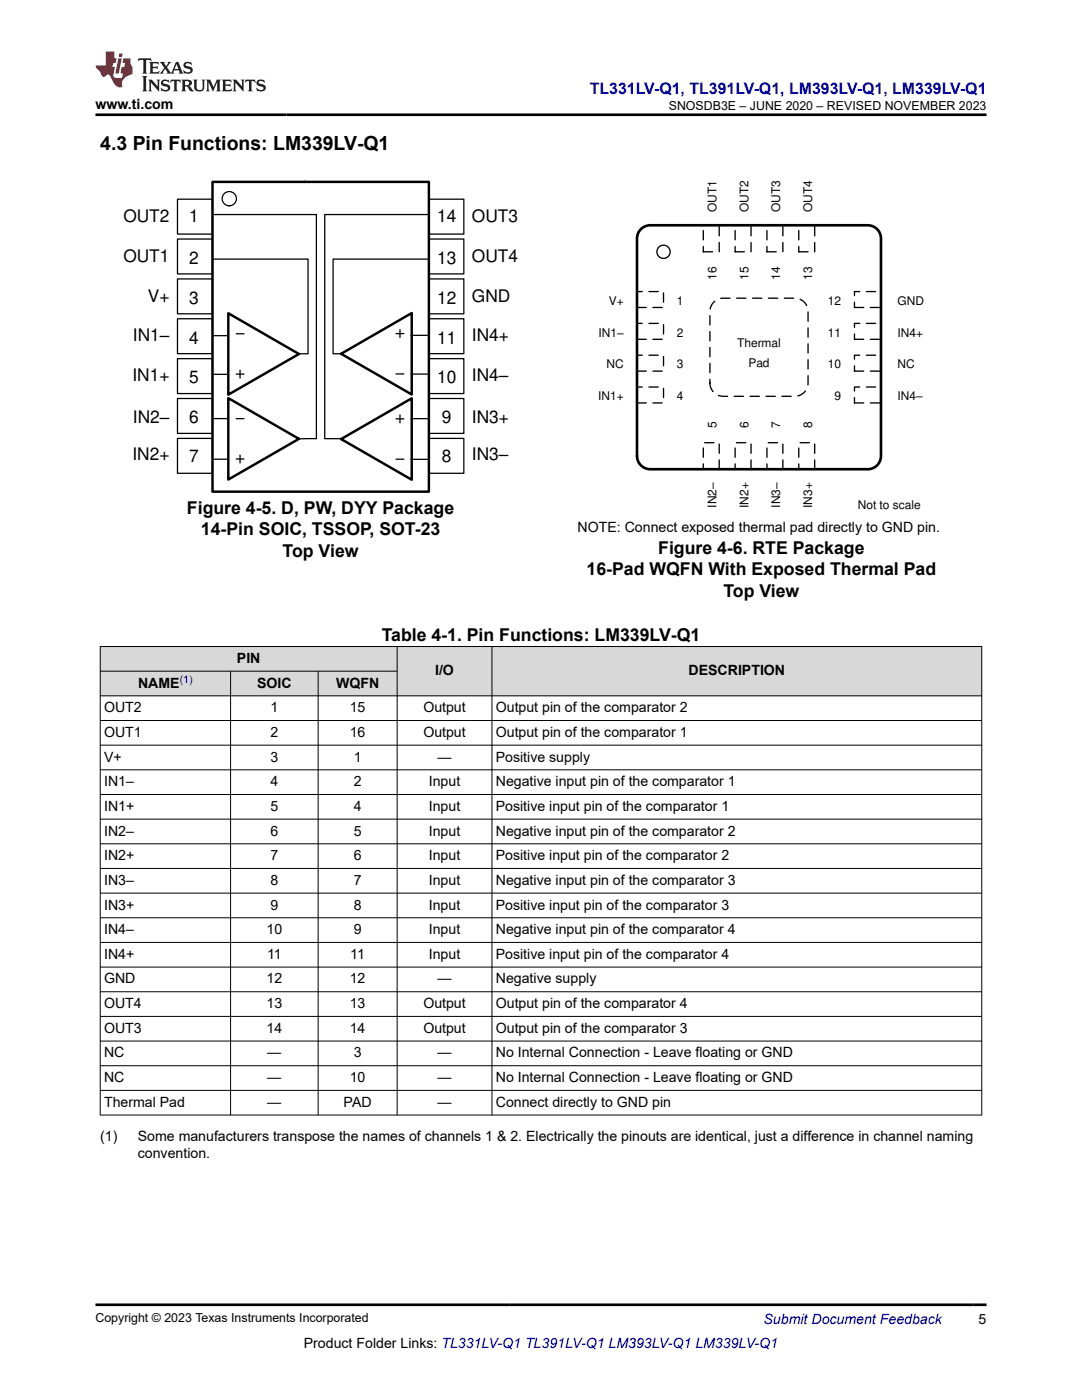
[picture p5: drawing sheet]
<svg xmlns="http://www.w3.org/2000/svg" width="216mm" height="279mm" viewBox="0 0 216 279" stroke-linecap="round" stroke-linejoin="round" font-family="sans-serif">
<path d="M42.4 36.3h43.2v61.8h-43.2zM45.6 62.5l14 8.1-14 8.2zM45.6 79.5l14 8.1-14 8.1zM68.1 70.6l14.1-8.1v16.2zM68.1 87.6l14.1-8.1v16.2z" fill="none" stroke="#000" stroke-width=".49"/>
<g fill="none" stroke="#000" stroke-width=".25">
<path d="M35.4 39.8h7v6.9h-7zM85.6 39.8h7v6.9h-7zM35.4 47.7h7v7h-7zM35.4 55.7h7v6.9h-7zM42.7 51.7h18.8v18.9h-1.6M42.7 42.8h20.4v44.7l-3.5 .1M85.4 51.7h-18.9v18.9h1.5M85.6 42.8h-20.8v44.7h3.4M85.6 47.7h7v7h-7zM85.6 55.7h7v6.9h-7zM35.4 63.6h7v7h-7zM35.4 71.6h7v6.9h-7z"/>
<path d="M35.4 79.5h7v7h-7zM42.7 67h2.6M42.7 74.7h2.7M47.1 74.7h1.6M47.1 66.6h1.6M47.9 73.9v1.6M79 66.6h1.6M79 74.6h1.6M79.8 65.8v1.6M82 74.7h3.4M82 66.9h3.4M85.6 63.6h7v7h-7z"/>
<path d="M85.6 71.6h7v6.9h-7zM85.6 79.5h7v7h-7zM35.4 87.5h7v7h-7zM42.7 83.5h2.6M42.7 91.6h2.7M47.1 83.6h1.6M47.1 91.6h1.6M47.9 90.8v1.6M79 83.6h1.6M79 91.6h1.6M79.8 82.8v1.6M82 91.7h3.4"/>
<path d="M82 83.6h3.4M85.6 87.5h7v7h-7z"/>
<circle cx="45.7" cy="39.6" r="1.43"/>
</g>
<path d="M140.3 45h3.2v5.2h-3.2z" fill-rule="evenodd" fill="#fff"/>
<path d="M140.3 45h3.2v5.2h-3.2z" fill="none" stroke="#000" stroke-width=".26" stroke-dasharray="1.9 1.3"/>
<path d="M140.3 88.4h3.2v5.2h-3.2z" fill-rule="evenodd" fill="#fff"/>
<path d="M140.3 88.4h3.2v5.2h-3.2z" fill="none" stroke="#000" stroke-width=".26" stroke-dasharray="1.9 1.3"/>
<path d="M127.1 58.2h5.3v3.2h-5.3z" fill-rule="evenodd" fill="#fff"/>
<path d="M127.1 58.2h5.3v3.2h-5.3z" fill="none" stroke="#000" stroke-width=".26" stroke-dasharray="1.9 1.3"/>
<path d="M170.5 58.2h5.3v3.2h-5.3z" fill-rule="evenodd" fill="#fff"/>
<path d="M170.5 58.2h5.3v3.2h-5.3z" fill="none" stroke="#000" stroke-width=".26" stroke-dasharray="1.9 1.3"/>
<path d="M146.7 45h3.2v5.2h-3.2z" fill-rule="evenodd" fill="#fff"/>
<path d="M146.7 45h3.2v5.2h-3.2z" fill="none" stroke="#000" stroke-width=".26" stroke-dasharray="1.9 1.3"/>
<path d="M146.7 88.4h3.2v5.2h-3.2z" fill-rule="evenodd" fill="#fff"/>
<path d="M146.7 88.4h3.2v5.2h-3.2z" fill="none" stroke="#000" stroke-width=".26" stroke-dasharray="1.9 1.3"/>
<path d="M127.1 64.5h5.3v3.2h-5.3z" fill-rule="evenodd" fill="#fff"/>
<path d="M127.1 64.5h5.3v3.2h-5.3z" fill="none" stroke="#000" stroke-width=".26" stroke-dasharray="1.9 1.3"/>
<path d="M170.5 64.5h5.3v3.2h-5.3z" fill-rule="evenodd" fill="#fff"/>
<path d="M170.5 64.5h5.3v3.2h-5.3z" fill="none" stroke="#000" stroke-width=".26" stroke-dasharray="1.9 1.3"/>
<path d="M153 45h3.2v5.2h-3.2z" fill-rule="evenodd" fill="#fff"/>
<path d="M153 45h3.2v5.2h-3.2z" fill="none" stroke="#000" stroke-width=".26" stroke-dasharray="1.9 1.3"/>
<path d="M153 88.4h3.2v5.2h-3.2z" fill-rule="evenodd" fill="#fff"/>
<path d="M153 88.4h3.2v5.2h-3.2z" fill="none" stroke="#000" stroke-width=".26" stroke-dasharray="1.9 1.3"/>
<path d="M127.1 70.9h5.3v3.2h-5.3z" fill-rule="evenodd" fill="#fff"/>
<path d="M127.1 70.9h5.3v3.2h-5.3z" fill="none" stroke="#000" stroke-width=".26" stroke-dasharray="1.9 1.3"/>
<path d="M170.5 70.9h5.3v3.2h-5.3z" fill-rule="evenodd" fill="#fff"/>
<path d="M170.5 70.9h5.3v3.2h-5.3z" fill="none" stroke="#000" stroke-width=".26" stroke-dasharray="1.9 1.3"/>
<path d="M159.4 45h3.2v5.2h-3.2z" fill-rule="evenodd" fill="#fff"/>
<path d="M159.4 45h3.2v5.2h-3.2z" fill="none" stroke="#000" stroke-width=".26" stroke-dasharray="1.9 1.3"/>
<path d="M159.4 88.4h3.2v5.2h-3.2z" fill-rule="evenodd" fill="#fff"/>
<path d="M159.4 88.4h3.2v5.2h-3.2z" fill="none" stroke="#000" stroke-width=".26" stroke-dasharray="1.9 1.3"/>
<path d="M127.1 77.2h5.3v3.2h-5.3z" fill-rule="evenodd" fill="#fff"/>
<path d="M127.1 77.2h5.3v3.2h-5.3z" fill="none" stroke="#000" stroke-width=".26" stroke-dasharray="1.9 1.3"/>
<path d="M170.5 77.2h5.3v3.2h-5.3z" fill-rule="evenodd" fill="#fff"/>
<path d="M170.5 77.2h5.3v3.2h-5.3z" fill="none" stroke="#000" stroke-width=".26" stroke-dasharray="1.9 1.3"/>
<circle cx="132.4" cy="50.2" r="1.32" fill="none" stroke="#000" stroke-width=".26"/>
<path d="M127.7 45.9a2.65 2.65 0 0 1 2.1-.9h43.3a2.65 2.65 0 0 1 2.7 2.6v43.4a2.65 2.65 0 0 1-2.7 2.6h-43.3a2.65 2.65 0 0 1-2.7-2.6v-43.4l.1-.6z" fill="none" stroke="#000" stroke-width=".53"/>
<path d="M142.2 60.5a2.65 2.65 0 0 1 2.1-1h14.3a2.65 2.65 0 0 1 2.6 2.7v14.2a2.65 2.65 0 0 1-2.6 2.7h-14.3a2.65 2.65 0 0 1-2.6-2.7v-14.2a2.63 2.63 0 0 1 .5-1.7z" fill-rule="evenodd" fill="#fff"/>
<path d="M142.2 60.5a2.65 2.65 0 0 1 2.1-1h14.3a2.65 2.65 0 0 1 2.6 2.7v14.2a2.65 2.65 0 0 1-2.6 2.7h-14.3a2.65 2.65 0 0 1-2.6-2.7v-14.2a2.63 2.63 0 0 1 .5-1.7z" fill="none" stroke="#000" stroke-width=".26" stroke-dasharray="1.9 1.3"/>
<g fill="#d8d8d8">
<path d="M20 129h175.9v4.9h-175.9z" fill-rule="evenodd"/>
<path d="M20.1 129.1h59.1v4.8h-59.1z" fill-rule="evenodd"/>
<path d="M79.3 129.1h18.8v9.7h-18.8z" fill-rule="evenodd"/>
<path d="M98.2 129.1h97.6v9.7h-97.6z" fill-rule="evenodd"/>
<path d="M20.1 134h25.8v4.8h-25.8z" fill-rule="evenodd"/>
<path d="M46.1 134h17.3v4.8h-17.3z" fill-rule="evenodd"/>
<path d="M63.5 134h15.7v4.8h-15.7z" fill-rule="evenodd"/>
</g>
<g fill="none" stroke="#000" stroke-width=".2">
<path d="M19.9 129h176.1M19.9 133.9h59.4M20 129v93.6M46 133.9v88.7M63.5 133.9v88.7M79.2 129v93.6M98.2 129v93.6M195.9 129v93.6M196 138.9h-176.1M19.9 143.8h176.1M19.9 148.7h176.1M19.9 153.6h176.1"/>
<path d="M19.9 158.6h176.1M19.9 163.5h176.1M19.9 168.4h176.1M19.9 173.3h176.1M19.9 178.2h176.1M19.9 183.2h176.1M19.9 188.1h176.1M19.9 193h176.1M19.9 197.9h176.1M19.9 202.8h176.1M19.9 207.8h176.1M19.9 212.7h176.1"/>
<path d="M19.9 217.6h176.1M19.9 222.5h176.1"/>
</g>
<path d="M27.7 11.6l-.2 .6 .5-.2h.6v.1v2.2l-.2 .4h1l-.2-.4v-2.2v-.1h.5l.5 .2-.1-.6zM29.8 12.4l.2 .3v1.6l-.2 .4h1.9l.1-.6a1.08 1.08 0 0 1-1.3 .2v-.7h.6l.4 .2v-.7l-.4 .2h-.6v-.5l.2-.2a1 1 0 0 1 1 .3l-.1-.5zM31.8 12.4l1 1.1-1 1.2h.9l-.2-.2 .4-.8 .5 .8-.2 .2h1.6l-.2-.2 .1-.5h1l.1 .5-.1 .2h.9l-.2-.4-.8-1.9h-.5l-1 2.1-.8-1.1 .9-1h-.8l.2 .2-.5 .6-.3-.6 .1-.2zM35.2 12.8l.4 1h-.8zM36.8 12.5a.65 .65 0 0 0-.2 .7 .65 .65 0 0 0 .6 .5l.7 .1 .1 .3a.79 .79 0 0 1-.7 .4 .79 .79 0 0 1-.7-.5l.1 .7 .2-.1a.93 .93 0 0 0 1.1 0 .93 .93 0 0 0 .4-.9 1.46 1.46 0 0 0-1.2-.6l-.1-.3a1.09 1.09 0 0 1 1.2 .2l-.2-.6-.1 .1-.6-.2zM28.4 15.2l.2 .4v2.2l-.2 .4h1l-.2-.4v-2.2l.2-.4zM29.6 15.9l.2 .4v1.5l-.2 .4h.8l-.3-.4v-1.3l1.7 1.8v-2l.2-.4h-.8l.2 .2 .1 1.1-1.2-1.3zM32.3 16a.65 .65 0 0 0-.2 .8 .65 .65 0 0 0 .7 .4l.6 .2 .1 .2a.79 .79 0 0 1-.7 .4 .79 .79 0 0 1-.7-.5l.1 .7 .2-.1a.93 .93 0 0 0 1.1 .1 .93 .93 0 0 0 .4-1 1.46 1.46 0 0 0-1.2-.5l-.1-.4a1.09 1.09 0 0 1 1.2 .2l-.2-.6-.1 .1-.6-.1zM34.1 15.9l-.1 .6a.63 .63 0 0 1 .7-.3l.1 1.6-.3 .4h1l-.2-.4v-1.6a.66 .66 0 0 1 .8 .3l-.1-.6zM36.2 15.9l.2 .4v1.5l-.2 .4h.9l-.2-.2v-.7h.5l.1 .2a.79 .79 0 0 0 1.2 .6l-1-.9a.61 .61 0 0 0 .6-.6 .61 .61 0 0 0-.5-.7zM36.9 16.2h.2a.47 .47 0 0 1 .5 .1 .47 .47 0 0 1 .1 .5l-.2 .1-.6 .1zM38.5 15.9l.2 .2a2.27 2.27 0 0 0 .4 2 1.04 1.04 0 0 0 1.7-.7v-1.3l.2-.2h-.8l.2 .4v1.1a.6 .6 0 0 1-.6 .6 .6 .6 0 0 1-.6-.6v-1.1l.3-.4zM41.1 15.9l.2 .4v1.5l-.2 .4h.7l-.2-.4v-1.4l.9 1.9 .8-1.9v1.4l-.2 .4h1l-.3-.4v-1.5l.3-.4h-.8l-.7 1.5-.7-1.5zM44.3 15.9l.2 .4v1.5l-.2 .4h1.9l.1-.6a1.09 1.09 0 0 1-1.3 .2v-.7h.6l.4 .2v-.6l-.4 .2h-.6v-.6l.2-.1a1.01 1.01 0 0 1 1 .3l-.1-.6zM46.4 15.9l.3 .4v1.5l-.3 .4h.8l-.2-.4v-1.3l1.6 1.8v-2l.2-.4h-.7l.2 .2v1.1l-1.2-1.3zM49 15.9l-.1 .6a.63 .63 0 0 1 .8-.3v1.6l-.3 .4h1l-.2-.4v-1.6a.66 .66 0 0 1 .8 .3l-.1-.6zM51.4 16a.65 .65 0 0 0-.2 .8 .65 .65 0 0 0 .6 .4l.6 .2 .2 .2a.79 .79 0 0 1-.8 .4 .79 .79 0 0 1-.6-.5l.1 .7 .2-.1a.93 .93 0 0 0 1 .1 .93 .93 0 0 0 .5-1 1.46 1.46 0 0 0-1.3-.5l-.1-.4a1.09 1.09 0 0 1 1.3 .2l-.2-.6-.2 .1-.5-.1z" fill="#231f20"/>
<path d="M21.1 10.3v2.7h-2.1l.1 .4 .9 1a.95 .95 0 0 0 .9 .9 .59 .59 0 0 1 .6-.4 .59 .59 0 0 1 .5 .3l.4 .8a1.59 1.59 0 0 0 2.1 1.4 1.61 1.61 0 0 1 1-2.3l1-.3-.1-1.5a1.59 1.59 0 0 1-.4-1.7h-1.4l-.2 .9h.5l-.1 .9h-.5l-.2 .9v.3l.4 .1-.2 .9h-.6a.73 .73 0 0 1-1.1-.7l.3-1.5h-.5l.2-.9h.5l.2-.9h-.5v-1.3zM23.6 11.6l-.6 3.1h.7l.6-3.1zM23.8 10.7l-.1 .6h.7l.1-.6z" fill="#ed1c24"/>
<path d="M19 22.9h177.8M19 260.4h177.8" fill="none" stroke="#000" stroke-width=".53"/>
<text font-size="3.9" x="20" y="29.9">4.3 Pin Functions: LM339LV-Q1</text>
<g font-size="3.5">
<text x="24.6" y="44.4">OUT2</text>
<text x="37.7" y="44.4">1</text>
<text x="87.2" y="44.4">14</text>
<text x="94.2" y="44.4">OUT3</text>
<text x="24.6" y="52.3">OUT1</text>
<text x="37.7" y="52.8">2</text>
<text x="87.2" y="52.8">13</text>
<text x="94.2" y="52.3">OUT4</text>
<text x="29.5" y="60.2">V+</text>
<text x="37.7" y="60.7">3</text>
<text x="87.2" y="60.7">12</text>
<text x="94.2" y="60.2">GND</text>
<text x="26.5" y="68.1">IN1±</text>
<text x="37.7" y="68.6">4</text>
<text x="87.2" y="68.6">11</text>
<text x="94.2" y="68.1">IN4+</text>
<text x="26.4" y="76">IN1+</text>
<text x="37.7" y="76.5">5</text>
<text x="87.2" y="76.5">10</text>
<text x="94.2" y="76">IN4±</text>
<text x="26.5" y="84.4">IN2±</text>
<text x="37.7" y="84.4">6</text>
<text x="88.2" y="84.4">9</text>
<text x="94.2" y="84.4">IN3+</text>
<text x="26.4" y="91.8">IN2+</text>
<text x="37.7" y="92.2">7</text>
<text x="88.2" y="92.2">8</text>
<text x="94.2" y="91.8">IN3±</text>
<text x="37.3" y="102.6">Figure 4-5. D, PW, DYY Package</text>
<text x="40.1" y="106.8">14-Pin SOIC, TSSOP, SOT-23</text>
<text x="56.4" y="111.1">Top View</text>
<text x="131.3" y="110.6">Figure 4-6. RTE Package</text>
<text x="117.1" y="114.8">16-Pad WQFN With Exposed Thermal Pad</text>
<text x="144.3" y="119">Top View</text>
<text x="76.2" y="127.9">Table 4-1. Pin Functions: LM339LV-Q1</text>
</g>
<text font-size="3.2" fill="#00f" x="117.7" y="18.7">TL331LV-Q1, TL391LV-Q1, LM393LV-Q1, LM339LV-Q1</text>
<g font-size="2.8">
<text x="19.1" y="21.8">www.ti.com</text>
<text x="115.3" y="106.1">NOTE: Connect exposed thermal pad directly to GND pin.</text>
<text x="27.6" y="137.2">NAME</text>
<text x="47.3" y="132.3">PIN</text>
<text x="51.3" y="137.2">SOIC</text>
<text x="67.1" y="137.2">WQFN</text>
<text x="86.8" y="134.8">I/O</text>
<text x="137.4" y="134.8">DESCRIPTION</text>
<text x="20.8" y="142.1">OUT2</text>
<text x="54" y="142.1">1</text>
<text x="69.8" y="142.1">15</text>
<text x="84.5" y="142.1">Output</text>
<text x="98.9" y="142.1">Output pin of the comparator 2</text>
<text x="20.8" y="147.1">OUT1</text>
<text x="54" y="147.1">2</text>
<text x="69.8" y="147.1">16</text>
<text x="84.5" y="147.1">Output</text>
<text x="98.9" y="147.1">Output pin of the comparator 1</text>
<text x="20.8" y="152">V+</text>
<text x="54" y="152">3</text>
<text x="70.6" y="152">1</text>
<text x="87.3" y="152">—</text>
<text x="98.9" y="152">Positive supply</text>
<text x="20.8" y="156.9">IN1–</text>
<text x="20.8" y="161.8">IN1+</text>
<text x="54" y="156.9">4</text>
<text x="54" y="161.8">5</text>
<text x="70.6" y="156.9">2</text>
<text x="70.6" y="161.8">4</text>
<text x="85.6" y="156.9">Input</text>
<text x="85.6" y="161.8">Input</text>
<text x="98.9" y="156.9">Negative input pin of the comparator 1</text>
<text x="98.9" y="161.8">Positive input pin of the comparator 1</text>
<text x="20.8" y="166.8">IN2–</text>
<text x="54" y="166.8">6</text>
<text x="70.6" y="166.8">5</text>
<text x="85.6" y="166.8">Input</text>
<text x="98.9" y="166.8">Negative input pin of the comparator 2</text>
<text x="20.8" y="171.7">IN2+</text>
<text x="54" y="171.7">7</text>
<text x="70.6" y="171.7">6</text>
<text x="85.6" y="171.7">Input</text>
<text x="98.9" y="171.7">Positive input pin of the comparator 2</text>
<text x="20.8" y="176.6">IN3–</text>
<text x="54" y="176.6">8</text>
<text x="70.6" y="176.6">7</text>
<text x="85.6" y="176.6">Input</text>
<text x="98.9" y="176.6">Negative input pin of the comparator 3</text>
<text x="20.8" y="181.5">IN3+</text>
<text x="54" y="181.5">9</text>
<text x="70.6" y="181.5">8</text>
<text x="85.6" y="181.5">Input</text>
<text x="98.9" y="181.5">Positive input pin of the comparator 3</text>
<text x="20.8" y="186.4">IN4–</text>
<text x="20.8" y="191.4">IN4+</text>
<text x="53.2" y="186.4">10</text>
<text x="53.3" y="191.4">11</text>
<text x="69.9" y="191.4">11</text>
<text x="70.6" y="186.4">9</text>
<text x="85.6" y="186.4">Input</text>
<text x="85.6" y="191.4">Input</text>
<text x="98.9" y="186.4">Negative input pin of the comparator 4</text>
<text x="98.9" y="191.4">Positive input pin of the comparator 4</text>
<text x="20.8" y="196.3">GND</text>
<text x="53.2" y="196.3">12</text>
<text x="69.8" y="196.3">12</text>
<text x="87.3" y="196.3">—</text>
<text x="98.9" y="196.3">Negative supply</text>
<text x="20.8" y="201.2">OUT4</text>
<text x="53.2" y="201.2">13</text>
<text x="69.8" y="201.2">13</text>
<text x="84.5" y="201.2">Output</text>
<text x="98.9" y="201.2">Output pin of the comparator 4</text>
<text x="20.8" y="206.1">OUT3</text>
<text x="53.2" y="206.1">14</text>
<text x="69.8" y="206.1">14</text>
<text x="84.5" y="206.1">Output</text>
<text x="98.9" y="206.1">Output pin of the comparator 3</text>
<text x="20.8" y="211">NC</text>
<text x="20.8" y="216">NC</text>
<text x="53.3" y="211">—</text>
<text x="53.3" y="216">—</text>
<text x="69.8" y="216">10</text>
<text x="70.6" y="211">3</text>
<text x="87.3" y="211">—</text>
<text x="87.3" y="216">—</text>
<text x="98.9" y="211">No Internal Connection - Leave floating or GND</text>
<text x="98.9" y="216">No Internal Connection - Leave floating or GND</text>
<text x="20.8" y="220.9">Thermal Pad</text>
<text x="53.3" y="220.9">—</text>
<text x="68.6" y="220.9">PAD</text>
<text x="87.3" y="220.9">—</text>
<text x="98.9" y="220.9">Connect directly to GND pin</text>
<text x="20" y="227.7">(1)</text>
<text x="27.5" y="227.7">Some manufacturers transpose the names of channels 1 &amp; 2. Electrically the pinouts are identical, just a difference in channel naming</text>
<text x="27.5" y="231.1">convention.</text>
<text x="60.6" y="269">Product Folder Links: TL331LV-Q1 TL391LV-Q1 LM393LV-Q1 LM339LV-Q1</text>
<text x="195.3" y="264.2">5</text>
</g>
<text font-size="2.8" fill="#00f" x="152.4" y="264.2">Submit Document Feedback</text>
<g font-size="2.5">
<text x="133.4" y="21.9">SNOSDB3E – JUNE 2020 – REVISED NOVEMBER 2023</text>
<text x="19" y="263.9">Copyright © 2023 Texas Instruments Incorporated</text>
</g>
<g font-size="2.4">
<text x="143" y="42.3" transform="rotate(-90 143 42.3)">OUT1</text>
<text x="149.3" y="42.3" transform="rotate(-90 149.3 42.3)">OUT2</text>
<text x="155.7" y="42.3" transform="rotate(-90 155.7 42.3)">OUT3</text>
<text x="162" y="42.3" transform="rotate(-90 162 42.3)">OUT4</text>
<text x="143" y="55.8" transform="rotate(-90 143 55.8)">16</text>
<text x="149.3" y="55.8" transform="rotate(-90 149.3 55.8)">15</text>
<text x="155.7" y="55.8" transform="rotate(-90 155.7 55.8)">14</text>
<text x="162" y="55.8" transform="rotate(-90 162 55.8)">13</text>
<text x="121.5" y="60.8">V+</text>
<text x="135" y="60.8">1</text>
<text x="165.2" y="60.8">12</text>
<text x="179.1" y="60.8">GND</text>
<text x="119.4" y="67.2">IN1±</text>
<text x="135" y="67.2">2</text>
<text x="147.1" y="69.3">Thermal</text>
<text x="165.2" y="67.2">11</text>
<text x="179.1" y="67.2">IN4+</text>
<text x="121" y="73.5">NC</text>
<text x="135" y="73.5">3</text>
<text x="149.3" y="73.3">Pad</text>
<text x="165.2" y="73.5">10</text>
<text x="179.1" y="73.5">NC</text>
<text x="119.4" y="79.9">IN1+</text>
<text x="135" y="79.9">4</text>
<text x="166.5" y="79.9">9</text>
<text x="179.1" y="79.9">IN4±</text>
<text x="143" y="85.4" transform="rotate(-90 143 85.4)">5</text>
<text x="149.3" y="85.4" transform="rotate(-90 149.3 85.4)">6</text>
<text x="155.7" y="85.4" transform="rotate(-90 155.7 85.4)">7</text>
<text x="162" y="85.4" transform="rotate(-90 162 85.4)">8</text>
<text x="143" y="101.3" transform="rotate(-90 143 101.3)">IN2±</text>
<text x="149.3" y="101.4" transform="rotate(-90 149.3 101.4)">IN2+</text>
<text x="155.7" y="101.3" transform="rotate(-90 155.7 101.3)">IN3±</text>
<text x="162" y="101.4" transform="rotate(-90 162 101.4)">IN3+</text>
<text x="171.2" y="101.6">Not to scale</text>
</g>
<text font-size="2.1" fill="#00f" x="35.9" y="136.3">(1)</text>
</svg>
